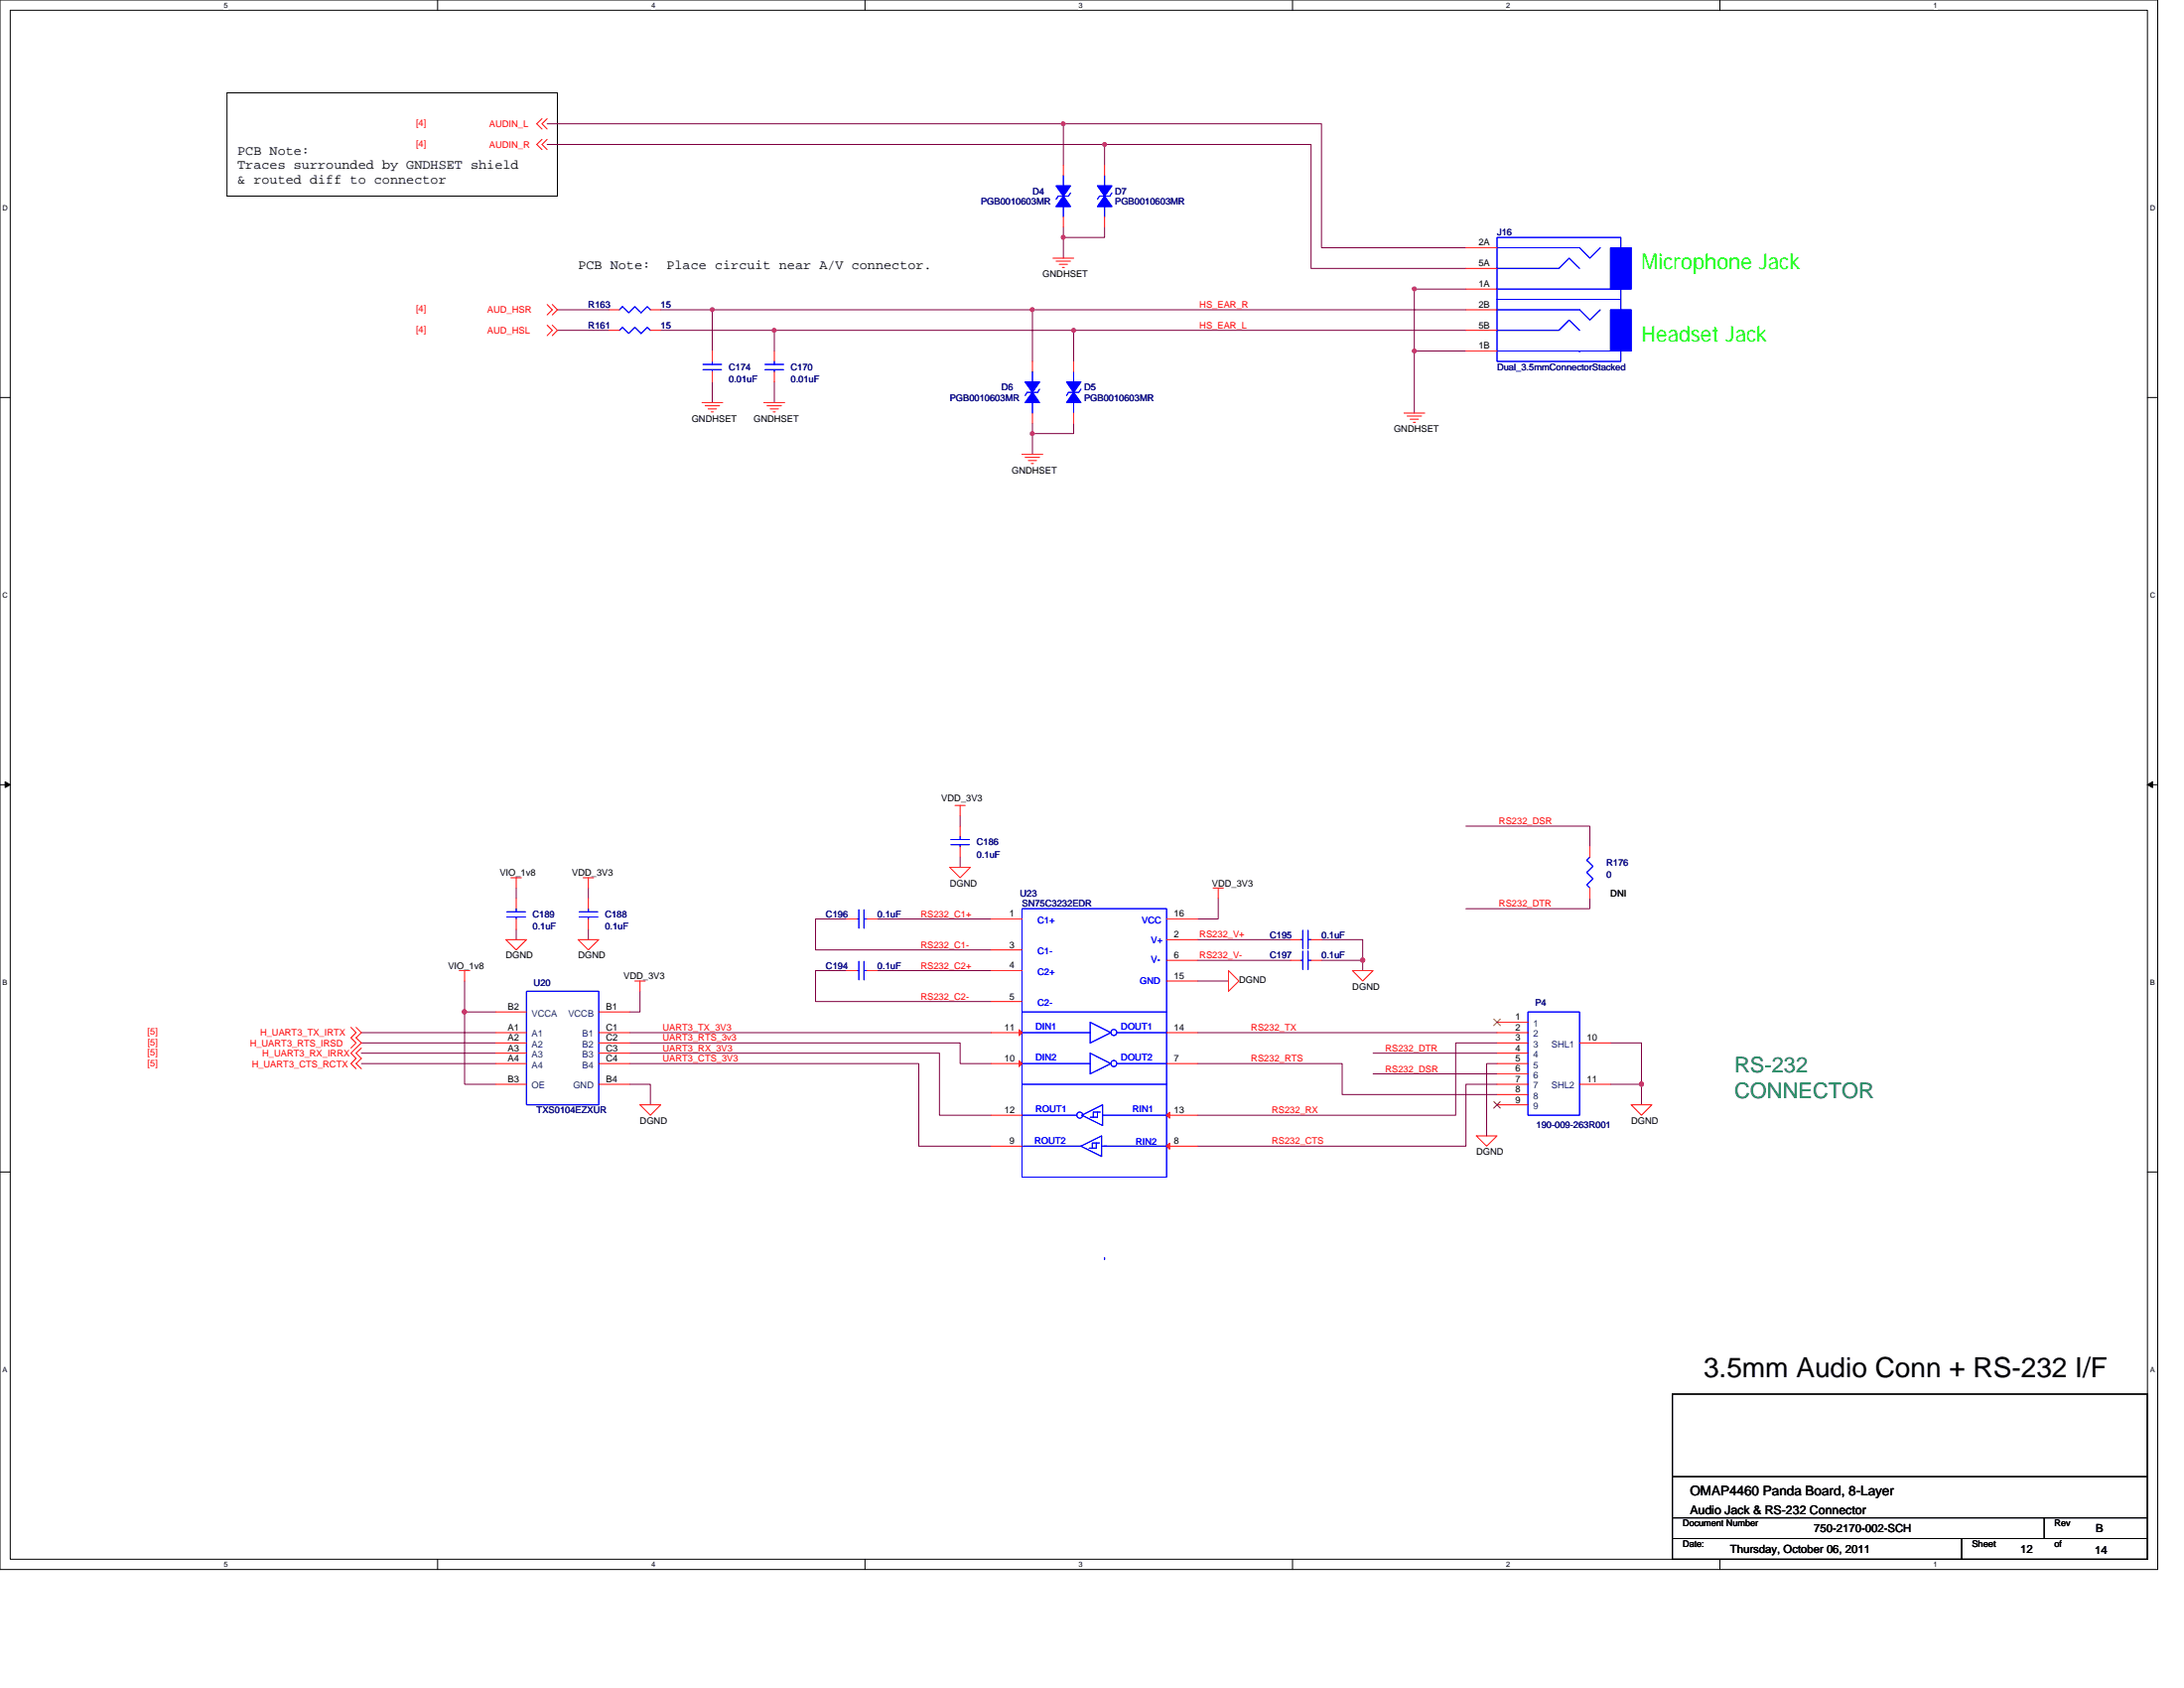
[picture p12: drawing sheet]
<svg xmlns="http://www.w3.org/2000/svg" width="279mm" height="216mm" viewBox="0 0 279 216" stroke-linecap="round" stroke-linejoin="round" font-family="sans-serif">
<path d="M0 0h276v200.7h-276zM1.3 1.3h273.4v198.1h-273.4z" fill="none" stroke="#000" stroke-width=".13"/>
<g fill="#fff">
<path d="M28.6 .1h.5v1.1h-.5z"/>
<path d="M28.6 199.6h.5v1h-.5z"/>
</g>
<path d="M56 0v1.3M56 199.4v1.3" fill="none" stroke="#000" stroke-width=".13"/>
<g fill="#fff">
<path d="M83.3 .1h.5v1.1h-.5z"/>
<path d="M83.3 199.6h.5v1h-.5z"/>
</g>
<path d="M110.7 0v1.3M110.7 199.4v1.3" fill="none" stroke="#000" stroke-width=".13"/>
<g fill="#fff">
<path d="M138 .1h.5v1.1h-.5z"/>
<path d="M138 199.6h.5v1h-.5z"/>
</g>
<path d="M165.4 0v1.3M165.4 199.4v1.3" fill="none" stroke="#000" stroke-width=".13"/>
<g fill="#fff">
<path d="M192.7 .1h.5v1.1h-.5z"/>
<path d="M192.7 199.6h.5v1h-.5z"/>
</g>
<path d="M220 0v1.3M220 199.4v1.3" fill="none" stroke="#000" stroke-width=".13"/>
<g fill="#fff">
<path d="M247.4 .1h.5v1.1h-.5z"/>
<path d="M247.4 199.6h.5v1h-.5z"/>
<path d="M.3 26.1h.7v1h-.7z"/>
<path d="M275.1 26.1h.6v1h-.6z"/>
<path d="M.3 75.6h.7v1.1h-.7z"/>
<path d="M275.1 75.6h.6v1.1h-.6z"/>
</g>
<path d="M0 50.8h1.3M274.7 50.8h1.3" fill="none" stroke="#000" stroke-width=".13"/>
<g fill="#fff">
<path d="M.3 125.1h.7v1.1h-.7z"/>
<path d="M275.1 125.1h.6v1.1h-.6z"/>
</g>
<path d="M0 100.4h1.3M274.7 100.4h1.3" fill="none" stroke="#000" stroke-width=".13"/>
<path d="M.7 100l.6 .4-.6 .3zM274.7 100.4l.7-.4v.7z" fill="#000" stroke="#000" stroke-width=".13"/>
<g fill="#fff">
<path d="M.3 174.7h.7v1h-.7z"/>
<path d="M275.1 174.7h.6v1h-.6z"/>
</g>
<path d="M29 11.9h42.3v13.2h-42.3zM0 149.9h1.3M274.7 149.9h1.3M214 178.3h60.7v21.1h-60.7zM214 188.9h60.7M214 194.1h60.7M214 196.8h60.7M251 196.8v2.6M261.5 194.1v2.7" fill="none" stroke="#000" stroke-width=".13"/>
<g fill="none" stroke="#800040" stroke-width=".13">
<path d="M70 15.8h66v5.3M70 18.5h71.3v2.6M136 15.8h33.1v15.9h18.4M141.3 18.5h26.4v15.8h19.8M71.3 39.6h6.6M84.5 39.6h6.6M132.1 39.6h55.4M132.1 39.6h-41v5.3M132.1 39.6v6.6M136 30.4v2.6M136 29v1.4h5.3v-1.4M187.5 37h-6.6v7.9"/>
<path d="M71.3 42.2h6.6M84.5 42.2h14.6M91.1 48.9v2.6M99.1 48.9v2.6M132.1 55.5v2.6M132.1 54.1v1.4h5.3v-1.4M137.4 42.2h-38.3v2.7M137.4 42.2h50.1M137.4 42.2v4M180.9 44.9h6.6M180.9 44.9v7.9M66 118.9v1.3"/>
<path d="M66 113.6v1.3M75.3 118.9v1.3M75.3 113.6v1.3M108.3 117.5h-4v4h22.5M112.3 117.5h14.5M122.8 109.6v1.3M122.8 104.3v1.4M155.9 114.9v2.6h-2.7M187.5 105.7h15.9v2.6M203.4 114.9v1.3h-15.9M46.2 136h17.2M46.2 133.4h17.2"/>
<path d="M46.2 134.7h17.2M46.2 132.1h17.2M59.4 125.5v3.9M59.4 129.4v9.3h4M59.4 129.4h4M80.6 138.7h2.6v2.6M80.6 136h36.9v10.6h9.3M80.6 133.4h42.2v2.6h4M80.6 134.7h39.6v7.9h6.6M80.6 132.1h46.2M81.9 126.8v2.6h-1.3M108.3 124.1h-4v4h22.5"/>
<path d="M112.3 124.1h14.5M153.2 120.2h11.9M153.2 122.8h11.9M153.2 125.5h4M153.2 136h18.5v4h19.8M153.2 132.1h38.3M169.1 122.8h5.2M169.1 120.2h5.2v2.6M174.3 122.8v1.3M175.7 137.4h15.8M175.7 134.7h15.8M191.5 136h-1.3v9.3"/>
<path d="M191.5 138.7h-4v7.9h-34.3M191.5 133.4h-5.3v9.2h-33M206 133.4h4v5.3M206 138.7h4M210 138.7v2.6"/>
</g>
<g fill="#f0f" stroke="#f0f" stroke-width=".13">
<circle cx="141.3" cy="18.5" r=".25"/>
<circle cx="136" cy="15.8" r=".25"/>
<circle cx="210" cy="138.7" r=".25"/>
<circle cx="174.3" cy="122.8" r=".25"/>
<circle cx="180.9" cy="44.9" r=".25"/>
<circle cx="137.4" cy="42.2" r=".25"/>
<circle cx="132.1" cy="39.6" r=".25"/>
<circle cx="59.4" cy="129.4" r=".25"/>
<circle cx="132.1" cy="55.5" r=".25"/>
<circle cx="91.1" cy="39.6" r=".25"/>
<circle cx="99" cy="42.2" r=".25"/>
<circle cx="136" cy="30.3" r=".25"/>
<circle cx="180.9" cy="37" r=".25"/>
</g>
<g fill="none" stroke="#f00" stroke-width=".13">
<path d="M69.3 15.2l-.6 .6 .6 .7M69.3 17.8l-.6 .7 .6 .6M70 15.2l-.7 .6 .7 .7M70 17.8l-.7 .7 .7 .6M70 38.9l.7 .7-.7 .7M70.7 38.9l.6 .7-.6 .7M77.9 39.6h1.3M83.2 39.6h1.3M134.7 33h2.7M135.1 33.4h1.8M135.5 33.8h1.1M135.9 34.2h.3"/>
<path d="M136 27.7v1.3M136 21.1v1.3M141.3 27.7v1.3M141.3 21.1v1.3M187.5 37h4M187.5 31.7h4M187.5 39.6h4M187.5 34.3h4M70 41.6l.7 .6-.7 .7M70.7 41.6l.6 .6-.6 .7M77.9 42.2h1.3M83.2 42.2h1.3"/>
<path d="M89.8 51.5h2.7M90.2 51.9h1.9M90.6 52.3h1.1M91 52.7h.2M91.1 47.5v1.4M91.1 44.9v1.3M97.7 51.5h2.7M98.1 51.9h1.9M98.5 52.3h1.1M98.9 52.7h.3M99.1 47.5v1.4M99.1 44.9v1.3"/>
<path d="M130.7 58.1h2.7M131.1 58.5h1.9M131.6 58.9h1M131.9 59.3h.3M132.1 52.8v1.3M132.1 46.2v1.3M137.4 52.8v1.3M137.4 46.2v1.3M179.6 52.8h2.7M180 53.2h1.9M180.4 53.6h1.1M180.8 54h.3"/>
<path d="M187.5 44.9h4M187.5 42.2h4M65.4 112.3h1.3M66 112.3v1.3M66 117.5v1.4M66 114.9v1.3M74.6 112.3h1.3M75.3 112.3v1.3M75.3 117.5v1.4M75.3 114.9v1.3M108.3 117.5h1.3M110.9 117.5h1.4"/>
<path d="M121.5 110.9h2.6l-1.3 1.4zM122.2 103h1.3M122.8 103v1.3M122.8 108.3v1.3M122.8 105.7v1.3M126.8 117.5h3.9M149.2 117.5h4M155.2 113.6h1.3M155.9 113.6v1.3M203.4 113.6v1.3M203.4 108.3v1.3M44.9 131.4l.7 .7-.7 .6 .7 .7-.7 .6"/>
<path d="M45.6 131.4l.6 .7-.6 .6 .6 .7-1.3 1.3 .7 .7-.7 .6 .7 .7M46.2 134l-.6 .7 .6 .7-.6 .6 .6 .7M58.8 124.1h1.3M59.4 124.1v1.4M63.4 132.1h4M63.4 133.4h4M63.4 134.7h4M63.4 136h4M63.4 129.4h4M63.4 138.7h4M64.7 120.2h2.7l-1.4 1.3zM74 120.2h2.6l-1.3 1.3z"/>
<path d="M76.6 138.7h4M76.6 132.1h4M76.6 133.4h4M76.6 134.7h4M76.6 136h4M76.6 129.4h4M81.2 125.5h1.4M81.9 125.5v1.3M108.3 124.1h1.3M110.9 124.1h1.4M126.8 121.5h3.9M126.8 124.1h3.9"/>
<path d="M126.8 128.1h3.9M126.8 136h3.9M126.8 132.1h3.9M149.2 120.2h4M149.2 122.8h4M149.2 136h4M149.2 132.1h4M149.2 125.5h4M157.2 124.1l1.3 1.4-1.3 1.3zM165.1 122.8h1.3M165.1 120.2h1.3M167.7 122.8h1.4"/>
<path d="M167.7 120.2h1.4M173 124.1h2.7l-1.4 1.4zM191.5 130.7h4M191.5 132.1h4M191.5 133.4h4M191.5 134.7h4M191.5 136h4M191.5 137.4h4M191.5 138.7h4M191.5 140h4M202.1 133.4h3.9M202.1 138.7h3.9"/>
<path d="M81.9 141.3h2.6l-1.3 1.3zM126.8 146.6h3.9M126.8 142.6h3.9M149.2 146.6h4M149.2 142.6h4M188.9 145.3h2.6l-1.3 1.3zM191.5 141.3h4M208.7 141.3h2.6l-1.3 1.3z"/>
</g>
<g fill="none" stroke="#00f" stroke-width=".13">
<path d="M79.2 39.6l.4-.4 .8 .8 .8-.8 .8 .8 .8-.8 .4 .4M136 26.4v1.3M136 22.4v1.4M136.9 24.7l-.2 .4h-1.3l-.3 .4M141.3 26.4v1.3M141.3 22.4v1.4M142.2 24.7l-.2 .4h-1.3l-.3 .4M191.5 30.4h15.8v7.9h-15.8zM191.5 38.3h15.8v7.9h-15.8zM191.5 39.6h10.6l1.3 1.3 1.3-1.3M191.5 31.7h10.6l1.3 1.3 1.3-1.3M191.5 37h15.8"/>
<path d="M202.1 34.3l-1.4-1.3-1.3 1.3h-7.9M207.3 39.6h.1M83.2 42.2l-.4-.3-.8 .8-.8-.8-.8 .8-.8-.8-.4 .3M89.9 46.6h2.4M89.9 47.3h2.4M91.1 47.3v.2M91.1 46.2v.4M97.9 46.6h2.3M97.9 47.3h2.3M99.1 47.3v.2M99.1 46.2v.4M132.1 51.5v1.3"/>
<path d="M132.1 47.5v1.4M133 49.8l-.3 .4h-1.3l-.3 .4M137.4 51.5v1.3M137.4 47.5v1.4M138.3 49.8l-.3 .4h-1.3l-.3 .4M191.5 44.9h15.8M191.5 42.2h7.9l1.3-1.3 1.4 1.3M200.7 46.2h.1M202.1 44.9h.1M64.8 116.6h2.4M64.8 117.3h2.4M66 117.3v.2"/>
<path d="M66 116.2v.4M74.1 116.6h2.4M74.1 117.3h2.4M75.3 117.3v.2M75.3 116.2v.4M109.6 117.5h.3M109.9 116.4v2.3M110.5 116.4v2.3M110.5 117.5h.4M121.6 107.4h2.4M121.6 108h2.4M122.8 108v.3"/>
<path d="M122.8 107v.4M130.7 116.2h18.5v34.4h-18.5zM166.7 119v2.4M167.3 119v2.4M203.4 109.6l-.4 .4 .8 .8-.8 .8 .8 .8-.8 .8 .4 .4M67.4 126.8h9.2v14.5h-9.2zM109.6 124.1h.3M109.9 123v2.3M110.5 123v2.3M110.5 124.1h.4M130.7 129.4h18.5M130.7 138.7h18.5"/>
<path d="M130.7 136h8.8M130.7 132.1h8.8M139.5 134.7l2.6 1.3-2.6 1.4zM139.5 130.7l2.6 1.4-2.6 1.3zM142.9 136h6.3M142.9 132.1h6.3M166.4 122.8h.3M166.4 120.2h.3M166.7 121.6v2.4M167.3 122.8h.4M167.3 120.2h.4M167.3 121.6v2.4"/>
<path d="M195.5 129.4h6.6v13.2h-6.6zM130.7 142.6h7.1M130.9 146.6h7.4M138.3 146.6l2.6-1.3v2.6zM138.4 142.6l2.7-1.3v2.7zM140.3 146.2v.7h-1M140.4 142.2v.7h-.9M140.7 146.2h-1v.7M140.8 142.2h-.9v.7M140.9 146.6h.7M141.1 142.6h8.1M141.3 146.6h7.9"/>
<path d="M141.3 160.9v.2"/>
<circle cx="142.5" cy="136" r=".39"/>
<circle cx="142.5" cy="132.1" r=".38"/>
<circle cx="138.1" cy="142.6" r=".39"/>
</g>
<g fill="#00f" stroke="#00f" stroke-width=".13">
<path d="M137.4 50.2l.9 1.3h-1.9z" fill-rule="evenodd"/>
<path d="M136.4 48.9h1.9l-.9 1.3z" fill-rule="evenodd"/>
<path d="M137.4 50.2l.9 1.3h-1.9z" fill-rule="evenodd"/>
<path d="M136.4 48.9h1.9l-.9 1.3z" fill-rule="evenodd"/>
<path d="M136 25.1l.9 1.3h-1.8z" fill-rule="evenodd"/>
<path d="M135.1 23.8h1.8l-.9 1.3z" fill-rule="evenodd"/>
<path d="M136 25.1l.9 1.3h-1.8z" fill-rule="evenodd"/>
<path d="M135.1 23.8h1.8l-.9 1.3z" fill-rule="evenodd"/>
<path d="M141.3 25.1l.9 1.3h-1.8z" fill-rule="evenodd"/>
<path d="M140.4 23.8h1.8l-.9 1.3z" fill-rule="evenodd"/>
<path d="M141.3 25.1l.9 1.3h-1.8z" fill-rule="evenodd"/>
<path d="M140.4 23.8h1.8l-.9 1.3z" fill-rule="evenodd"/>
<path d="M206 31.7h2.7v5.3h-2.7z" fill-rule="evenodd"/>
<path d="M206 39.6h2.7v5.3h-2.7z" fill-rule="evenodd"/>
<path d="M206 31.7h2.7v5.3h-2.7z" fill-rule="evenodd"/>
<path d="M206 39.6h2.7v5.3h-2.7z" fill-rule="evenodd"/>
<path d="M132.1 50.2l.9 1.3h-1.9z" fill-rule="evenodd"/>
<path d="M131.1 48.9h1.9l-.9 1.3z" fill-rule="evenodd"/>
<path d="M132.1 50.2l.9 1.3h-1.9z" fill-rule="evenodd"/>
<path d="M131.1 48.9h1.9l-.9 1.3z" fill-rule="evenodd"/>
</g>
<g fill="#f00" stroke="#f00" stroke-width=".13">
<path d="M149.2 146.6l.4-.4v.8z"/>
<path d="M130.4 135.7l.3 .3-.3 .4z"/>
<path d="M130.4 131.7l.3 .4-.3 .4z"/>
<path d="M149.2 142.6l.4-.3v.7z"/>
</g>
<path d="M191.1 130.3l.8 .9M191.9 130.3l-.8 .9M191.1 140.9l.8 .8M191.9 140.9l-.8 .8" fill="none" stroke="#804000" stroke-width=".13"/>
<text font-size="3.6" x="217.9" y="176.2">3.5mm Audio Conn + RS-232 I/F</text>
<g font-size="2.8" fill="#0f0">
<text x="210" y="34.5">Microphone Jack</text>
<text x="210" y="43.7">Headset Jack</text>
</g>
<g font-size="2.8" fill="#008040">
<text x="221.9" y="137.2">RS-232</text>
<text x="221.9" y="140.4">CONNECTOR</text>
</g>
<g font-size="1.7">
<text x="30.4" y="19.8">PCB Note:</text>
<text x="30.4" y="21.7">Traces surrounded by GNDHSET shield</text>
<text x="30.4" y="23.5">&amp; routed diff to connector</text>
<text x="74" y="34.4">PCB Note:</text>
<text x="85.3" y="34.4">Place circuit near A/V connector.</text>
<text x="216.2" y="191.2">OMAP4460 Panda Board, 8-Layer</text>
</g>
<text font-size="1.6" x="216.2" y="193.7">Audio Jack &amp; RS-232 Connector</text>
<g font-size="1.4">
<text x="232.1" y="196">750-2170-002-SCH</text>
<text x="268.1" y="196">B</text>
<text x="221.4" y="198.6">Thursday, October 06, 2011</text>
<text x="258.5" y="198.6">12</text>
<text x="268" y="198.7">14</text>
</g>
<g font-size="1.2" fill="#f00">
<text x="53.2" y="16.2">[4]</text>
<text x="62.6" y="16.3">AUDIN_L</text>
<text x="53.2" y="18.8">[4]</text>
<text x="62.6" y="18.9">AUDIN_R</text>
<text x="53.2" y="39.9">[4]</text>
<text x="62.3" y="40">AUD_HSR</text>
<text x="153.5" y="42">HS_EAR_L</text>
<text x="153.5" y="39.4">HS_EAR_R</text>
<text x="53.2" y="42.6">[4]</text>
<text x="62.3" y="42.7">AUD_HSL</text>
<text x="191.8" y="105.4">RS232_DSR</text>
<text x="117.8" y="117.3">RS232_C1+</text>
<text x="153.5" y="119.9">RS232_V+</text>
<text x="191.8" y="116">RS232_DTR</text>
<text x="117.8" y="121.2">RS232_C1-</text>
<text x="117.8" y="123.9">RS232_C2+</text>
<text x="153.5" y="122.6">RS232_V-</text>
<text x="84.8" y="131.8">UART3_TX_3V3</text>
<text x="117.8" y="127.8">RS232_C2-</text>
<text x="160.1" y="131.8">RS232_TX</text>
<text x="18.9" y="132.4">[5]</text>
<text x="18.9" y="135">[5]</text>
<text x="18.9" y="136.3">[5]</text>
<text x="18.9" y="133.7">[5]</text>
<text x="32" y="133.8">H_UART3_RTS_IRSD</text>
<text x="32.2" y="136.5">H_UART3_CTS_RCTX</text>
<text x="33.3" y="132.5">H_UART3_TX_IRTX</text>
<text x="33.5" y="135.1">H_UART3_RX_IRRX</text>
<text x="84.8" y="135.8">UART3_CTS_3V3</text>
<text x="84.8" y="133.1">UART3_RTS_3v3</text>
<text x="84.8" y="134.5">UART3_RX_3V3</text>
<text x="160.1" y="135.8">RS232_RTS</text>
<text x="177.2" y="137.1">RS232_DSR</text>
<text x="177.2" y="134.5">RS232_DTR</text>
<text x="162.7" y="142.4">RS232_RX</text>
<text x="162.7" y="146.3">RS232_CTS</text>
</g>
<g font-size="1.2" fill="#000080">
<text x="125.5" y="26.2">PGB0010603MR</text>
<text x="132.1" y="24.9">D4</text>
<text x="142.6" y="24.9">D7</text>
<text x="142.6" y="26.2">PGB0010603MR</text>
<text x="191.5" y="30.1">J16</text>
<text x="75.3" y="39.4">R163</text>
<text x="84.5" y="39.4">15</text>
<text x="75.3" y="42">R161</text>
<text x="84.5" y="42">15</text>
<text x="93.2" y="47.3">C174</text>
<text x="101.2" y="47.3">C170</text>
<text x="191.5" y="47.3">Dual_3.5mmConnectorStacked</text>
<text x="93.2" y="48.9">0.01uF</text>
<text x="101.2" y="48.9">0.01uF</text>
<text x="121.5" y="51.3">PGB0010603MR</text>
<text x="128.1" y="50">D6</text>
<text x="138.7" y="50">D5</text>
<text x="138.7" y="51.3">PGB0010603MR</text>
<text x="124.9" y="108.1">C186</text>
<text x="124.9" y="109.7">0.1uF</text>
<text x="205.5" y="110.7">R176</text>
<text x="205.5" y="112.3">0</text>
<text x="68.1" y="117.3">C189</text>
<text x="68.1" y="118.9">0.1uF</text>
<text x="77.4" y="117.3">C188</text>
<text x="77.4" y="118.9">0.1uF</text>
<text x="105.7" y="117.3">C196</text>
<text x="112.3" y="117.3">0.1uF</text>
<text x="130.5" y="114.7">U23</text>
<text x="130.7" y="116">SN75C3232EDR</text>
<text x="162.5" y="120">C195</text>
<text x="169.1" y="120">0.1uF</text>
<text x="105.7" y="123.9">C194</text>
<text x="112.3" y="123.9">0.1uF</text>
<text x="162.5" y="122.6">C197</text>
<text x="169.1" y="122.6">0.1uF</text>
<text x="68.3" y="126">U20</text>
<text x="196.4" y="128.7">P4</text>
<text x="68.7" y="142.4">TXS0104EZXUR</text>
<text x="196.5" y="144.3">190-009-263R001</text>
</g>
<g font-size="1.2">
<text x="133.4" y="35.4">GNDHSET</text>
<text x="189.1" y="31.4">2A</text>
<text x="189.1" y="34.1">5A</text>
<text x="189.1" y="36.7">1A</text>
<text x="189.1" y="39.3">2B</text>
<text x="189.1" y="42">5B</text>
<text x="189.1" y="44.6">1B</text>
<text x="88.5" y="53.9">GNDHSET</text>
<text x="96.4" y="53.9">GNDHSET</text>
<text x="178.3" y="55.2">GNDHSET</text>
<text x="129.4" y="60.5">GNDHSET</text>
<text x="120.4" y="102.5">VDD_3V3</text>
<text x="63.9" y="112">VIO_1v8</text>
<text x="73.2" y="112">VDD_3V3</text>
<text x="121.5" y="113.4">DGND</text>
<text x="155" y="113.4">VDD_3V3</text>
<text x="129.2" y="117.3">1</text>
<text x="150.2" y="119.9">2</text>
<text x="150.2" y="117.3">16</text>
<text x="206" y="114.7">DNI</text>
<text x="57.3" y="123.9">VIO_1v8</text>
<text x="64.7" y="122.6">DGND</text>
<text x="74" y="122.6">DGND</text>
<text x="79.8" y="125.2">VDD_3V3</text>
<text x="129.2" y="121.2">3</text>
<text x="129.2" y="123.9">4</text>
<text x="150.2" y="122.6">6</text>
<text x="150.2" y="125.2">15</text>
<text x="158.5" y="125.8">DGND</text>
<text x="65" y="131.8">A1</text>
<text x="65" y="129.2">B2</text>
<text x="77.5" y="129.2">B1</text>
<text x="77.5" y="131.8">C1</text>
<text x="128.5" y="131.8">11</text>
<text x="129.2" y="127.8">5</text>
<text x="150.2" y="131.8">14</text>
<text x="173" y="126.6">DGND</text>
<text x="193.9" y="130.5">1</text>
<text x="193.9" y="131.8">2</text>
<text x="65" y="133.1">A2</text>
<text x="65" y="134.4">A3</text>
<text x="65" y="135.8">A4</text>
<text x="77.5" y="133.1">C2</text>
<text x="77.5" y="134.4">C3</text>
<text x="77.5" y="135.8">C4</text>
<text x="128.5" y="135.8">10</text>
<text x="150.2" y="135.8">7</text>
<text x="193.9" y="133.1">3</text>
<text x="193.9" y="134.4">4</text>
<text x="193.9" y="135.8">5</text>
<text x="193.9" y="137.1">6</text>
<text x="203" y="133.1">10</text>
<text x="65" y="138.4">B3</text>
<text x="77.5" y="138.4">B4</text>
<text x="81.9" y="143.7">DGND</text>
<text x="128.5" y="142.4">12</text>
<text x="150.2" y="142.4">13</text>
<text x="193.9" y="138.4">7</text>
<text x="193.9" y="139.7">8</text>
<text x="193.9" y="141">9</text>
<text x="203" y="138.4">11</text>
<text x="208.7" y="143.7">DGND</text>
<text x="129.2" y="146.3">9</text>
<text x="150.2" y="146.3">8</text>
<text x="188.9" y="147.7">DGND</text>
<text x="215.3" y="197.9">Date:</text>
<text x="215.3" y="195.2">Document Number</text>
<text x="252.3" y="197.9">Sheet</text>
<text x="262.8" y="195.2">Rev</text>
<text x="262.8" y="197.9">of</text>
</g>
<g font-size="1.2" fill="#00f">
<text x="132.7" y="118.1">C1+</text>
<text x="146.1" y="118.1">VCC</text>
<text x="132.7" y="122.1">C1-</text>
<text x="132.7" y="124.7">C2+</text>
<text x="145.8" y="125.9">GND</text>
<text x="147.3" y="120.6">V+</text>
<text x="147.3" y="123.1">V-</text>
<text x="132.5" y="131.7">DIN1</text>
<text x="132.7" y="128.7">C2-</text>
<text x="143.4" y="131.7">DOUT1</text>
<text x="132.5" y="135.7">DIN2</text>
<text x="143.4" y="135.7">DOUT2</text>
<text x="132.5" y="142.3">ROUT1</text>
<text x="144.9" y="142.3">RIN1</text>
<text x="132.3" y="146.2">ROUT2</text>
<text x="145.3" y="146.4">RIN2</text>
</g>
<g font-size="1.2" fill="#004080">
<text x="68" y="130">VCCA</text>
<text x="72.7" y="130">VCCB</text>
<text x="196.1" y="131.3">1</text>
<text x="68" y="132.6">A1</text>
<text x="68" y="133.9">A2</text>
<text x="68" y="135.3">A3</text>
<text x="68" y="136.6">A4</text>
<text x="74.5" y="132.6">B1</text>
<text x="74.5" y="133.9">B2</text>
<text x="74.5" y="135.3">B3</text>
<text x="74.5" y="136.6">B4</text>
<text x="196.1" y="132.6">2</text>
<text x="196.1" y="133.9">3</text>
<text x="196.1" y="135.3">4</text>
<text x="196.1" y="136.6">5</text>
<text x="196.1" y="137.9">6</text>
<text x="198.5" y="133.9">SHL1</text>
<text x="68" y="139.2">OE</text>
<text x="73.3" y="139.2">GND</text>
<text x="196.1" y="139.2">7</text>
<text x="196.1" y="140.5">8</text>
<text x="196.1" y="141.9">9</text>
<text x="198.5" y="139.2">SHL2</text>
</g>
<g font-size=".9">
<text x="28.6" y="1">5</text>
<text x="83.3" y="1">4</text>
<text x="138" y="1">3</text>
<text x="192.7" y="1">2</text>
<text x="247.4" y="1">1</text>
<text x=".3" y="26.9">D</text>
<text x="275.1" y="26.9">D</text>
<text x=".3" y="76.5">C</text>
<text x="275.1" y="76.5">C</text>
<text x=".3" y="126">B</text>
<text x="275.1" y="126">B</text>
<text x=".3" y="175.5">A</text>
<text x="275.1" y="175.5">A</text>
<text x="28.6" y="200.4">5</text>
<text x="83.3" y="200.4">4</text>
<text x="138" y="200.4">3</text>
<text x="192.7" y="200.4">2</text>
<text x="247.4" y="200.4">1</text>
</g>
</svg>
